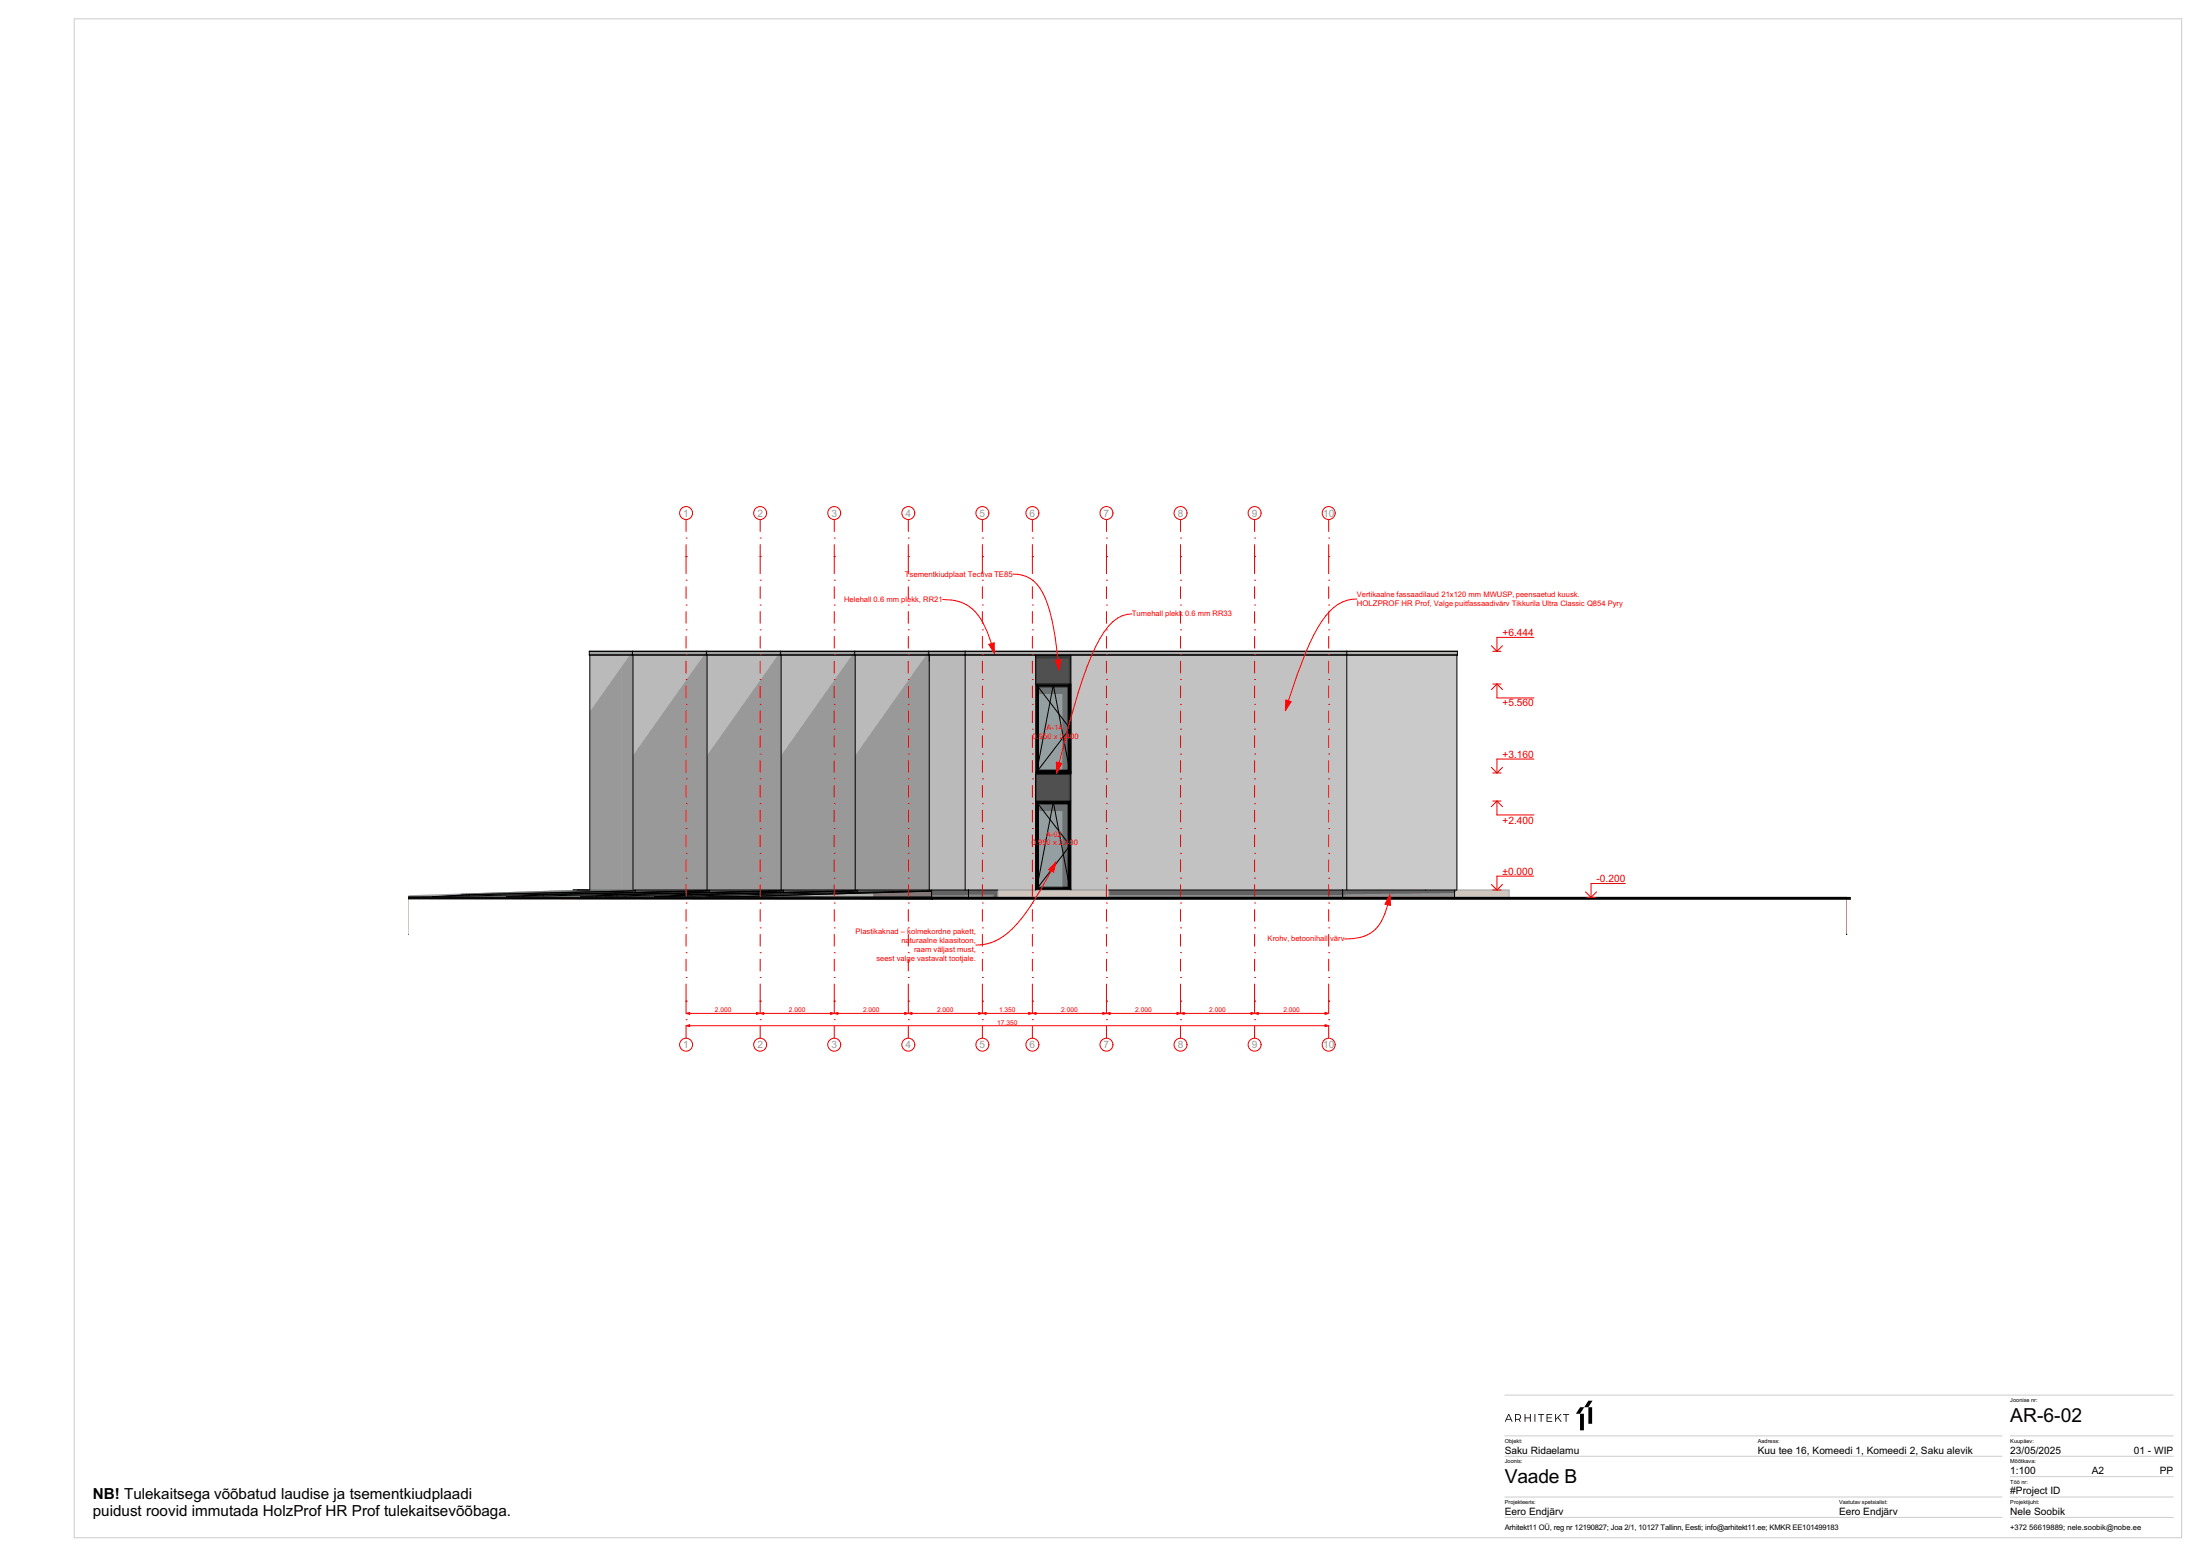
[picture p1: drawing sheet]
<svg xmlns="http://www.w3.org/2000/svg" width="594mm" height="420mm" viewBox="0 0 594 420" stroke-linecap="round" stroke-linejoin="round" font-family="sans-serif">
<g fill="#000">
<path d="M426.6 379.8h1.1l1.2-1.7h1.1l-1.1 1.7h-1.2l-1.1 1.8h-1.1z" fill-rule="evenodd"/>
<path d="M407.2 381.7h.3l.9 2.1h-.2l-.3-.6h-1.1l-.3 .6h-.2zM407.3 381.9l-.4 1.1h.9z" fill-rule="evenodd"/>
<path d="M409.1 381.7h1l.4 .3 .2 .6-.4 .5 .3 .7h-.2l-.3-.6h-.8v.6h-.2zM409.3 381.9v1.1l1-.2 .2-.4-.2-.4z" fill-rule="evenodd"/>
<path d="M411.6 381.7h.3v.9h1.2v-.9h.2v2.1h-.2v-1h-1.2v1h-.3z" fill-rule="evenodd"/>
<path d="M415.3 381.7h1.6v.2h-.7v1.9h-.2v-1.9h-.7z" fill-rule="evenodd"/>
<path d="M417.6 381.7h1.5v.2h-1.3v.7h1.1v.2h-1.1v.8h1.3v.2h-1.5z" fill-rule="evenodd"/>
<path d="M419.9 381.7h.2v1.2l1.2-1.2h.3l-.9 .9 1 1.2h-.3l-.8-1-.5 .4v.6h-.2z" fill-rule="evenodd"/>
<path d="M422 381.7h1.7v.2h-.7v1.9h-.3v-1.9h-.7z" fill-rule="evenodd"/>
<path d="M426.6 381.6h1.1v4.5h-1.1z" fill-rule="evenodd"/>
<path d="M428.9 379.8h1v4.5h-1z" fill-rule="evenodd"/>
</g>
<path d="M414.4 381.7v2.1" fill="none" stroke="#000" stroke-width=".27"/>
<path d="M20 5.1h569v410h-569zM406.3 376.6h180.5M406.3 387.6h134.2M406.3 393.1h134.2M542.8 387.6h44M542.8 398.6h44M542.8 393.1h44M406.3 404.1h134.2M406.3 409.6h134.2M542.8 404.1h44M542.8 409.6h44" fill="none" stroke="#ccc" stroke-width=".27"/>
<!-- layer: 01_AR_SEIN_KANDEV -->
<path d="M289.1 184.6v24M279.6 212.2v28" fill="none" stroke="#4c4c4c" stroke-width=".27"/>
<path d="M289.1 184.6v24M279.6 212.2v28" fill="none" stroke="#343434" stroke-width=".27"/>
<!-- layer: 01_AR_VS-03 -->
<path d="M260.6 176.8h.9v63.4h-.9z" fill-rule="evenodd" fill="#c2c2c2"/>
<g fill="#bababa">
<path d="M210.9 176.8h20v63.4h-20z" fill-rule="evenodd"/>
<path d="M159.4 176.8h8.3v63.4h-8.3z" fill-rule="evenodd"/>
</g>
<!-- layer: 01_AR_TERRASS -->
<path d="M269.4 240.2h30v2h-30z" fill-rule="evenodd" fill="#cfc4b4"/>
<!-- layer: 01_AR_SEIN_KANDEV -->
<path d="M279.6 216.4h9.5M279.8 216.2v23.8M280 216.7v23M280.3 217v22.5M288.5 217v22.5M288.8 216.7v23M289 216.2v23.8M279.9 239.8h9M279.6 240.1h9.5" fill="none" stroke="#000" stroke-width=".27"/>
<g fill="#000">
<path d="M279.9 216.5h9v.2h-9z" fill-rule="evenodd"/>
<path d="M279.9 216.5h9v.2h-9z" fill-rule="evenodd"/>
<path d="M280.1 216.7h8.5v.3h-8.5z" fill-rule="evenodd"/>
<path d="M280.1 216.7h8.5v.3h-8.5z" fill-rule="evenodd"/>
<path d="M279.6 240l.3-.2h9l.2 .2z" fill-rule="evenodd"/>
<path d="M280.1 239.5h8.5v.2h-8.5z" fill-rule="evenodd"/>
</g>
<path d="M280.4 217h8v22.5h-8z" fill-rule="evenodd" fill="#939fa0"/>
<path d="M279.6 184.8h9.5M279.8 184.6v23.8M280 185.1v23M280.3 185.4v22.5M288.5 185.4v22.5M288.8 185.1v23M289 184.6v23.8M279.9 208.2h9" fill="none" stroke="#000" stroke-width=".27"/>
<g fill="#000">
<path d="M279.9 184.9h9v.2h-9z" fill-rule="evenodd"/>
<path d="M279.9 184.9h9v.2h-9z" fill-rule="evenodd"/>
<path d="M280.1 185.1h8.5v.3h-8.5z" fill-rule="evenodd"/>
<path d="M280.1 185.1h8.5v.3h-8.5z" fill-rule="evenodd"/>
<path d="M279.6 208.4l.3-.2h9l.2 .2z" fill-rule="evenodd"/>
<path d="M279.6 208.4h9.5v.5h-9.5z" fill-rule="evenodd"/>
<path d="M280.1 207.9h8.5v.2h-8.5z" fill-rule="evenodd"/>
</g>
<path d="M280.4 185.4h8v22.5h-8z" fill-rule="evenodd" fill="#939fa0"/>
<!-- layer: 01_AR_VS-02 -->
<g fill="#c2c2c2">
<path d="M289.1 176.8h73.4v63.4h-73.4z" fill-rule="evenodd"/>
<path d="M261.5 176.8h18.1v63.4h-18.1z" fill-rule="evenodd"/>
</g>
<!-- layer: 01_AR_VS-03 -->
<g fill="#bababa">
<path d="M190.9 176.8h20v63.4h-20z" fill-rule="evenodd"/>
<path d="M230.9 176.8h20v63.4h-20z" fill-rule="evenodd"/>
<path d="M170.9 176.8h20v63.4h-20z" fill-rule="evenodd"/>
</g>
<path d="M362.5 176.8h1.1v63.4h-1.1z" fill-rule="evenodd" fill="#c2c2c2"/>
<!-- layer: 01_AR_VL-01 -->
<path d="M279.6 208.9v3.3" fill="none" stroke="#4c4c4c" stroke-width=".27"/>
<path d="M279.6 208.9v3.3" fill="none" stroke="#343434" stroke-width=".27"/>
<!-- layer: 01_AR_VS-02 -->
<g fill="#505050">
<path d="M279.6 176.8h9.5v7.8h-9.5z" fill-rule="evenodd"/>
<path d="M279.6 208.9h9.5v-.3v7.6h-9.5z" fill-rule="evenodd"/>
</g>
<!-- layer: 01_AR_VS-03 -->
<path d="M393.3 176.8v63.4" fill="none" stroke="#cacaca" stroke-width=".27"/>
<!-- layer: 01_AR_TERRASS -->
<path d="M392.7 240.2h14.8v2h-14.8z" fill-rule="evenodd" fill="#dacebe"/>
<!-- layer: 01_AR_MAAPIND -->
<path d="M231.1 240.6h.4v.3h-.4z" fill-rule="evenodd" fill="#9f9f97"/>
<path d="M231.1 240.6h.4v.3h-.4z" fill-rule="evenodd" fill="#7a7a74"/>
<path d="M211.1 240.6h.4v.3h-.4z" fill-rule="evenodd" fill="#9f9f97"/>
<path d="M211.1 240.6h.4v.3h-.4z" fill-rule="evenodd" fill="#7a7a74"/>
<path d="M191.1 240.6h.4v.3h-.4z" fill-rule="evenodd" fill="#9f9f97"/>
<path d="M191.1 240.6h.4v.3h-.4z" fill-rule="evenodd" fill="#7a7a74"/>
<path d="M171.2 240.6h.3v.3h-.3z" fill-rule="evenodd" fill="#babbb2"/>
<path d="M171.2 240.6h.3v.3h-.3z" fill-rule="evenodd" fill="#7a7a74"/>
<path d="M171.1 240.6h.1v.3h-.1z" fill-rule="evenodd" fill="#9f9f97"/>
<path d="M171.1 240.6h.1v.3h-.1z" fill-rule="evenodd" fill="#7a7a74"/>
<path d="M129.2 241l29.6-.8z" fill="#9ea4aa"/>
<path d="M129.2 241l29.6-.8z" fill="#696d71"/>
<g fill="#9ea4aa">
<path d="M110.3 241.6l48.5-1.4-37.7 1.6-10.8 .1z" fill-rule="evenodd"/>
<path d="M110.3 241.9l10.8-.1-4.3 .3h-6.5z" fill-rule="evenodd"/>
<path d="M134.9 241.3l23.9-1.1h12.7v.3z" fill-rule="evenodd"/>
<path d="M118.3 242.2l22.3-.4-3.8 .2v.2z" fill-rule="evenodd"/>
<path d="M118.3 242.2l27.1-.6-4.8 .2z" fill-rule="evenodd"/>
</g>
<path d="M136.8 242h23.8" fill="none" stroke="#9ea4aa" stroke-width=".41"/>
<g fill="#9ea4aa">
<path d="M136.8 242.2l28.6-.6-4.8 .2z"/>
<path d="M156.8 242.2l23.8-.4-3.8 .3z" fill-rule="evenodd"/>
<path d="M156.8 242.2l28.6-.6-4.8 .2z" fill-rule="evenodd"/>
<path d="M181 242.1l70.5-1.6-52.6 1.5z" fill-rule="evenodd"/>
</g>
<path d="M116.8 242l74.7-1.6-73.2 1.8z" fill-rule="evenodd" fill="#9f9f97"/>
<path d="M120.8 241.7h5.9" fill="none" stroke="#c3c4bb" stroke-width=".42"/>
<path d="M116.8 242l9-.5z" fill="#c3c4bb"/>
<path d="M126.7 241.5l44.8-1v.1h-.4v.3l-44.4 .9z" fill-rule="evenodd" fill="#b1b2a9"/>
<path d="M120.6 241.7h6.1" fill="none" stroke="#c3c4bb" stroke-width=".42"/>
<path d="M125.8 241.5l45.7-1z" fill-rule="evenodd" fill="#c3c4bb"/>
<path d="M136.8 242l74.7-1.6-74.7 1.8z" fill-rule="evenodd" fill="#9f9f97"/>
<path d="M140.8 241.7h5.9" fill="none" stroke="#c3c4bb" stroke-width=".42"/>
<path d="M136.8 242l9-.5z" fill="#c3c4bb"/>
<path d="M146.7 241.5l44.8-1v.1h-.4v.3l-44.4 .9z" fill-rule="evenodd" fill="#b1b2a9"/>
<path d="M140.6 241.7h6.1" fill="none" stroke="#c3c4bb" stroke-width=".42"/>
<path d="M145.8 241.5l45.7-1z" fill-rule="evenodd" fill="#c3c4bb"/>
<path d="M156.8 242l74.7-1.6-74.7 1.8z" fill-rule="evenodd" fill="#9f9f97"/>
<path d="M160.8 241.7h5.9" fill="none" stroke="#c3c4bb" stroke-width=".42"/>
<path d="M156.8 242l9-.5z" fill="#c3c4bb"/>
<path d="M166.7 241.5l44.8-1v.1h-.4v.3l-44.4 .9z" fill-rule="evenodd" fill="#b1b2a9"/>
<path d="M160.6 241.7h6.1" fill="none" stroke="#c3c4bb" stroke-width=".42"/>
<path d="M165.8 241.5l45.7-1z" fill-rule="evenodd" fill="#c3c4bb"/>
<path d="M176.8 242l74.7-1.6-70.5 1.7z" fill-rule="evenodd" fill="#9f9f97"/>
<path d="M261.5 240.2v2" fill="none" stroke="#9f9f97" stroke-width=".27"/>
<path d="M180.8 241.7h5.9" fill="none" stroke="#c3c4bb" stroke-width=".42"/>
<path d="M176.8 242l9-.5z" fill="#c3c4bb"/>
<path d="M186.7 241.5l44.8-1v.1h-.4v.3l-44.4 .9z" fill-rule="evenodd" fill="#b1b2a9"/>
<path d="M180.6 241.7h6.1" fill="none" stroke="#c3c4bb" stroke-width=".42"/>
<path d="M185.8 241.5l45.7-1z" fill-rule="evenodd" fill="#c3c4bb"/>
<path d="M118.3 242.2h50.4v2h-50.4z" fill-rule="evenodd" fill="#a8a9a0"/>
<!-- layer: 01_AR_MAAPIND -->
<path d="M116.8 242.1h1.5v.6h-1.5z" fill-rule="evenodd" fill="#a8a9a0"/>
<path d="M110.3 242.1h6.5v.6v-.5z" fill-rule="evenodd" fill="#83847d"/>
<path d="M110.3 242.1h6.5v.6v-.5z" fill-rule="evenodd" fill="#71716b"/>
<path d="M168.7 242.1l1.5 .1z" fill-rule="evenodd" fill="#a8a9a0"/>
<path d="M163.4 242.2h5.3" fill="none" stroke="#83847d" stroke-width=".27"/>
<path d="M163.4 242.2h5.3" fill="none" stroke="#71716b" stroke-width=".27"/>
<path d="M170.2 242.2h21.5" fill="none" stroke="#c3c4bb" stroke-width=".27"/>
<path d="M199.6 242.2h51.9" fill="none" stroke="#b1b2a9" stroke-width=".27"/>
<path d="M154.7 240.2h4.5z" fill-rule="evenodd" fill="#c3c4bb"/>
<path d="M154.7 240.2h4.5z" fill-rule="evenodd" fill="#83847d"/>
<path d="M154.7 240.2h4.1" fill="none" stroke="#7a7a74" stroke-width=".27"/>
<path d="M154.7 240.2h4.1" fill="none" stroke="#71716b" stroke-width=".27"/>
<!-- layer: 01_AR_VS-03 -->
<g fill="#cacaca">
<path d="M363.6 176.8h21.3v63.4h-21.3z" fill-rule="evenodd"/>
<path d="M384.9 176.8h8.3v63.4h-8.3z" fill-rule="evenodd"/>
</g>
<path d="M159.3 176.8v63.4" fill="none" stroke="#bababa" stroke-width=".27"/>
<!-- layer: 01_AR_MAAPIND -->
<path d="M110.3 242.2h6.5v.5h1.5v1.5h50.4v-2h330v10h-388.4z" fill-rule="evenodd" fill="#997862"/>
<path d="M198.9 242l52.6-1.5z" fill-rule="evenodd" fill="#c3c4bb"/>
<path d="M199.6 242l51.9-1.5v1.6z" fill-rule="evenodd" fill="#b1b2a9"/>
<path d="M190.6 242.1h9M191.7 242.1h7.9" fill="none" stroke="#c3c4bb" stroke-width=".27"/>
<!-- layer: 01_AR_VS-03 -->
<g fill="#bababa">
<path d="M250.9 176.8h9.7v63.4h-9.7z" fill-rule="evenodd"/>
<path d="M167.7 176.8h3.2v63.4h-3.2z" fill-rule="evenodd"/>
</g>
<!-- layer: 01_AR_KATUSLAGI -->
<path d="M159.1 175.8h11.7" fill="none" stroke="#d7d9db" stroke-width=".27"/>
<path d="M159.1 175.8h11.7" fill="none" stroke="#c5c6c8" stroke-width=".27"/>
<path d="M159.1 175.8h11.7v1h-11.7z" fill-rule="evenodd" fill="#a0a1a2"/>
<path d="M159.1 176.8h11.7" fill="none" stroke="#7b7c7d" stroke-width=".27"/>
<path d="M159.1 176.8h11.7" fill="none" stroke="#848586" stroke-width=".27"/>
<path d="M159.1 176.8h11.7" fill="none" stroke="#717273" stroke-width=".27"/>
<path d="M170.8 175.8h20" fill="none" stroke="#d7d9db" stroke-width=".27"/>
<path d="M170.8 175.8h20" fill="none" stroke="#c5c6c8" stroke-width=".27"/>
<path d="M170.8 175.8h20v1h-20z" fill-rule="evenodd" fill="#a0a1a2"/>
<path d="M170.8 176.8h20" fill="none" stroke="#7b7c7d" stroke-width=".27"/>
<path d="M170.8 176.8h20" fill="none" stroke="#848586" stroke-width=".27"/>
<path d="M170.8 176.8h20" fill="none" stroke="#717273" stroke-width=".27"/>
<path d="M190.8 175.8h20" fill="none" stroke="#d7d9db" stroke-width=".27"/>
<path d="M190.8 175.8h20" fill="none" stroke="#c5c6c8" stroke-width=".27"/>
<path d="M190.8 175.8h20v1h-20z" fill-rule="evenodd" fill="#a0a1a2"/>
<path d="M190.8 176.8h20" fill="none" stroke="#7b7c7d" stroke-width=".27"/>
<path d="M190.8 176.8h20" fill="none" stroke="#848586" stroke-width=".27"/>
<path d="M190.8 176.8h20" fill="none" stroke="#717273" stroke-width=".27"/>
<path d="M210.8 175.8h20" fill="none" stroke="#d7d9db" stroke-width=".27"/>
<path d="M210.8 175.8h20" fill="none" stroke="#c5c6c8" stroke-width=".27"/>
<path d="M210.8 175.8h20v1h-20z" fill-rule="evenodd" fill="#a0a1a2"/>
<path d="M210.8 176.8h20" fill="none" stroke="#7b7c7d" stroke-width=".27"/>
<path d="M210.8 176.8h20" fill="none" stroke="#848586" stroke-width=".27"/>
<path d="M210.8 176.8h20" fill="none" stroke="#717273" stroke-width=".27"/>
<path d="M230.8 175.8h20" fill="none" stroke="#d7d9db" stroke-width=".27"/>
<path d="M230.8 175.8h20" fill="none" stroke="#c5c6c8" stroke-width=".27"/>
<path d="M230.8 175.8h20v1h-20z" fill-rule="evenodd" fill="#a0a1a2"/>
<path d="M230.8 176.8h20" fill="none" stroke="#7b7c7d" stroke-width=".27"/>
<path d="M230.8 176.8h20" fill="none" stroke="#848586" stroke-width=".27"/>
<path d="M230.8 176.8h20" fill="none" stroke="#717273" stroke-width=".27"/>
<path d="M250.8 175.8h9.8" fill="none" stroke="#d7d9db" stroke-width=".27"/>
<path d="M250.8 175.8h9.8" fill="none" stroke="#c5c6c8" stroke-width=".27"/>
<path d="M250.8 175.8h9.8v1h-9.8z" fill-rule="evenodd" fill="#a0a1a2"/>
<path d="M250.8 176.8h9.8" fill="none" stroke="#7b7c7d" stroke-width=".27"/>
<path d="M250.8 176.8h9.8" fill="none" stroke="#848586" stroke-width=".27"/>
<path d="M250.8 176.8h9.8" fill="none" stroke="#717273" stroke-width=".27"/>
<path d="M260.6 175.8h103" fill="none" stroke="#d7d9db" stroke-width=".27"/>
<path d="M260.6 175.8h103" fill="none" stroke="#c5c6c8" stroke-width=".27"/>
<path d="M260.6 175.8h103v1h-103z" fill-rule="evenodd" fill="#a9aaac"/>
<path d="M260.6 176.8h103" fill="none" stroke="#848586" stroke-width=".27"/>
<path d="M260.6 176.8h103" fill="none" stroke="#717273" stroke-width=".27"/>
<path d="M363.6 175.8h29.9" fill="none" stroke="#d7d9db" stroke-width=".27"/>
<path d="M363.6 175.8h29.9" fill="none" stroke="#ced0d1" stroke-width=".27"/>
<path d="M363.6 175.8h29.9v1h-29.9z" fill-rule="evenodd" fill="#b2b4b5"/>
<path d="M363.6 176.8h29.9" fill="none" stroke="#848586" stroke-width=".27"/>
<path d="M363.6 176.8h29.9" fill="none" stroke="#7b7c7d" stroke-width=".27"/>
<path d="M363.6 176.8h29.9" fill="none" stroke="#717273" stroke-width=".27"/>
<!-- layer: 01_AR_PRAND -->
<path d="M251.5 240.2h9.1v2h-9.1z" fill-rule="evenodd" fill="#818181"/>
<path d="M260.6 240.2h.9v2h-.9z" fill-rule="evenodd" fill="#898989"/>
<path d="M231.5 240.2h20v.2l-20 .5z" fill-rule="evenodd" fill="#818181"/>
<path d="M231.5 240.2h20v.2l-20 .5z" fill-rule="evenodd" fill="#626262"/>
<path d="M211.5 240.2h20v.2l-20 .5z" fill-rule="evenodd" fill="#818181"/>
<path d="M211.5 240.2h20v.2l-20 .5z" fill-rule="evenodd" fill="#626262"/>
<path d="M191.5 240.2h20v.2l-20 .5z" fill-rule="evenodd" fill="#818181"/>
<path d="M191.5 240.2h20v.2l-20 .5z" fill-rule="evenodd" fill="#626262"/>
<path d="M171.5 240.2h20v.2l-20 .5z" fill-rule="evenodd" fill="#818181"/>
<path d="M171.5 240.2h20v.2l-20 .5z" fill-rule="evenodd" fill="#626262"/>
<path d="M362.5 240.2v2" fill="none" stroke="#898989" stroke-width=".27"/>
<path d="M362.5 240.2v2" fill="none" stroke="#626262" stroke-width=".27"/>
<path d="M363.6 240.2h29.1v2h-29.1z" fill-rule="evenodd" fill="#919191"/>
<g fill="#898989">
<path d="M362.5 240.2h1.1v2h-1.1z" fill-rule="evenodd"/>
<path d="M261.5 240.2h7.9v2h-7.9z" fill-rule="evenodd"/>
<path d="M299.4 240.2h63.1v2h-63.1z" fill-rule="evenodd"/>
</g>
<!-- layer: 01_AR_VS-03 -->
<g fill="#999">
<path d="M260.6 176.8h.9v.2h-.9z" fill-rule="evenodd"/>
<path d="M210.9 176.8h20v63.4h-20v-36.3l19-26.9h-19z" fill-rule="evenodd"/>
<path d="M167.7 180.1v60.1h-8.3v-48.3z" fill-rule="evenodd"/>
</g>
<path d="M159.4 176.9h8.3" fill="none" stroke="#999" stroke-width=".27"/>
<!-- layer: 01_AR_SEIN_KANDEV -->
<g fill="#000">
<path d="M279.9 216.7h.2v1.3h-.2z" fill-rule="evenodd"/>
<path d="M280.1 217h.3v1.7h-.3z" fill-rule="evenodd"/>
<path d="M288.6 216.2h.5l-.2 .3h-.3z" fill-rule="evenodd"/>
<path d="M287.5 239.7l1.4 .1z" fill-rule="evenodd"/>
<path d="M287 239.5h1.6v.2h-1.6z" fill-rule="evenodd"/>
<path d="M287.5 239.8h1.4l.2 .2z" fill-rule="evenodd"/>
<path d="M288.8 240h.3v.2h-.3z" fill-rule="evenodd"/>
</g>
<path d="M280.4 217h8v22.5h-1.5v-20.6h-6.5z" fill-rule="evenodd" fill="#6a7374"/>
<g fill="#000">
<path d="M279.6 184.6h9.5l-.2 .3h-.3v-.3z" fill-rule="evenodd"/>
<path d="M279.9 185.1h.2v1.3h-.2z" fill-rule="evenodd"/>
<path d="M280.1 185.4h.3v1.7h-.3z" fill-rule="evenodd"/>
<path d="M287.5 208.1l1.4 .1z" fill-rule="evenodd"/>
<path d="M287 207.9h1.6v.2h-1.6z" fill-rule="evenodd"/>
<path d="M287.5 208.2h1.4l.2 .2z" fill-rule="evenodd"/>
<path d="M288.8 208.4h.3v.5h-.3z" fill-rule="evenodd"/>
</g>
<path d="M280.4 185.4h8v22.5h-1.5v-20.6h-6.5z" fill-rule="evenodd" fill="#6a7374"/>
<!-- layer: 01_AR_VS-02 -->
<path d="M261.5 176.9h18.1M289.1 176.9h73.4" fill="none" stroke="#999" stroke-width=".27"/>
<!-- layer: 01_AR_VS-03 -->
<g fill="#999">
<path d="M190.9 176.8h20v63.4h-20v-36.3l19-26.9h-19z" fill-rule="evenodd"/>
<path d="M230.9 176.8h20v63.4h-20v-36.3l19-26.9h-19z" fill-rule="evenodd"/>
<path d="M170.9 176.8h20v63.4h-20v-36.3l19-26.9h-19z" fill-rule="evenodd"/>
<path d="M362.5 176.8h1.1v.2h-1.1z" fill-rule="evenodd"/>
</g>
<!-- layer: 01_AR_VS-02 -->
<g fill="#373737">
<path d="M279.6 176.8h9.5v7.8h-.5v-6.8h-9z" fill-rule="evenodd"/>
<path d="M279.6 208.9h9.5v-.3v7.6h-.5v-7.1h-9z" fill-rule="evenodd"/>
</g>
<!-- layer: 01_AR_VS-03 -->
<path d="M393.2 176.8l.2 .2z" fill-rule="evenodd" fill="#999"/>
<!-- layer: 01_AR_TERRASS -->
<path d="M392.7 240.2h.7l-.7 .9z" fill="#988f83"/>
<!-- layer: 01_AR_MAAPIND -->
<g fill="#696d71">
<path d="M164.3 241.6h1.1z"/>
<path d="M124.5 241.2l34.3-1-23.4 1.1-11.1 .3z" fill-rule="evenodd"/>
<path d="M135.4 241.3l23.4-1.1h12.7v.3z" fill-rule="evenodd"/>
<path d="M144.3 241.6h1.1z" fill-rule="evenodd"/>
<path d="M184.3 241.6h1.1z" fill-rule="evenodd"/>
<path d="M204.3 241.6l47.2-1.1-36 1.1-11.4 .2z" fill-rule="evenodd"/>
</g>
<g fill="#7a7a74">
<path d="M144.4 241.4l47.1-1-47.2 1.2z" fill-rule="evenodd"/>
<path d="M144.6 241.1l26.9-.6v.1h-.4v.3l-26.7 .5z" fill-rule="evenodd"/>
</g>
<path d="M144.6 241.1l26.9-.6z" fill-rule="evenodd" fill="#83847d"/>
<g fill="#7a7a74">
<path d="M164.4 241.4l47.1-1-47.2 1.2z" fill-rule="evenodd"/>
<path d="M164.6 241.1l26.9-.6v.1h-.4v.3l-26.7 .5z" fill-rule="evenodd"/>
</g>
<path d="M164.6 241.1l26.9-.6z" fill-rule="evenodd" fill="#83847d"/>
<g fill="#7a7a74">
<path d="M184.4 241.4l47.1-1-47.2 1.2z" fill-rule="evenodd"/>
<path d="M184.6 241.1l26.9-.6v.1h-.4v.3l-26.7 .5z" fill-rule="evenodd"/>
</g>
<path d="M184.6 241.1l26.9-.6z" fill-rule="evenodd" fill="#83847d"/>
<path d="M204.4 241.4l47.1-1-47.2 1.2z" fill-rule="evenodd" fill="#7a7a74"/>
<path d="M261.5 240.2v2" fill="none" stroke="#7a7a74" stroke-width=".27"/>
<path d="M204.6 241.1l26.9-.6v.1h-.4v.3l-26.7 .5z" fill-rule="evenodd" fill="#7a7a74"/>
<path d="M204.6 241.1l26.9-.6z" fill-rule="evenodd" fill="#83847d"/>
<path d="M235.7 242.2h15.8" fill="none" stroke="#7a7a74" stroke-width=".27"/>
<!-- layer: 01_AR_VS-03 -->
<path d="M363.6 176.9h29.6M159.3 191.9v48.3" fill="none" stroke="#999" stroke-width=".27"/>
<path d="M159.2 176.8l.2 .2z" fill-rule="evenodd" fill="#999"/>
<!-- layer: 01_AR_MAAPIND -->
<path d="M116.7 242.2l.1 .5h1.5l-1.6 .1z" fill-rule="evenodd" fill="#6e5544"/>
<path d="M234.4 241l17.1-.5z" fill-rule="evenodd" fill="#83847d"/>
<path d="M235.7 241l15.8-.5v1.6h-15.8z" fill-rule="evenodd" fill="#7a7a74"/>
<path d="M191.7 242.2h7.9" fill="none" stroke="#83847d" stroke-width=".27"/>
<!-- layer: 01_AR_VS-03 -->
<g fill="#999">
<path d="M250.9 176.8h9.7v.2h-9.7z" fill-rule="evenodd"/>
<path d="M167.7 176.8h3.2v63.4h-3.2v-60.1l2.2-3.1h-2.2z" fill-rule="evenodd"/>
</g>
<!-- layer: 01_AR_KATUSLAGI -->
<path d="M170.8 175.8v1h-.7z" fill-rule="evenodd" fill="#7b7c7d"/>
<path d="M170.1 176.8h.7z" fill-rule="evenodd" fill="#717273"/>
<path d="M190.8 175.8v1h-.7z" fill-rule="evenodd" fill="#7b7c7d"/>
<path d="M190.1 176.8h.7z" fill-rule="evenodd" fill="#717273"/>
<path d="M210.8 175.8v1h-.7z" fill-rule="evenodd" fill="#7b7c7d"/>
<path d="M210.1 176.8h.7z" fill-rule="evenodd" fill="#717273"/>
<path d="M230.8 175.8v1h-.7z" fill-rule="evenodd" fill="#7b7c7d"/>
<path d="M230.1 176.8h.7z" fill-rule="evenodd" fill="#717273"/>
<path d="M250.8 175.8v1h-.7z" fill-rule="evenodd" fill="#7b7c7d"/>
<path d="M250.1 176.8h.7z" fill-rule="evenodd" fill="#717273"/>
<!-- layer: 01_AR_PRAND -->
<g fill="#626262">
<path d="M251.5 240.2h9.1v1.3l-9.1 .1z" fill-rule="evenodd"/>
<path d="M260.6 240.2h.9v1.3h-.9z" fill-rule="evenodd"/>
<path d="M363.6 240.2h29.1v.9l-29.1 .3z" fill-rule="evenodd"/>
<path d="M362.5 240.2h1.1v1.2l-1.1 .1z" fill-rule="evenodd"/>
<path d="M261.5 240.2h7.9v2h-1.4l.5-.7h-7z" fill-rule="evenodd"/>
<path d="M299.4 240.2h63.1v1.3h-63.1z" fill-rule="evenodd"/>
</g>
<!-- layer: 01_AR_VS-03 -->
<path d="M159.2 176.8v63.4M170.9 176.8v63.4h90.6M190.9 176.8v63.4M210.9 176.8v63.4M230.9 176.8v63.4M250.9 176.8v63.4M260.6 176.8v63.4M363.6 176.8v63.4M393.4 176.8v63.4h-30.9" fill="none" stroke="#000" stroke-width=".27"/>
<!-- layer: 01_AR_TERRASS -->
<path d="M269.4 242.2v-2h30v2M393.4 240.2h14.1v2" fill="none" stroke="#999" stroke-width=".27"/>
<!-- layer: 01_AR_SEIN_KANDEV -->
<g fill="none" stroke="#000" stroke-width=".27">
<path d="M279.6 184.6h9.5v24.3h-9.5M280.1 185.2l8.5 11.1M280.4 185.4h8v22.5h-8zM284.3 185.1l-4.2 22M284.4 185.1l4.2 22M288.6 197l-8.5 11.1M279.6 208.4h9.5M279.9 208.4v-23.5h9v23.5M279.9 208.1h9M279.9 208.2h9M280.1 208.1v-23h8.5v23M280.1 216.8l8.5 11.1"/>
<path d="M280.4 217h8v22.5h-8zM284.3 216.7l-4.2 22M284.4 216.7l4.2 22M289.1 216.2h-9.5v24M279.6 240h.3v-23.5h9v23.5h.2M279.9 239.7h9M279.9 239.8h9M280.1 239.7v-23h8.5v23M288.6 228.6l-8.5 11.1M279.6 240h9.5"/>
</g>
<!-- layer: 01_AR_VS-02 -->
<path d="M279.6 176.8v63.4M289.1 176.8v63.4M261.5 240.2h7.9M299.4 240.2h63.1" fill="none" stroke="#000" stroke-width=".27"/>
<!-- layer: 01_AR_MAAPIND -->
<path d="M171.2 240.6v.3M171.5 240.6h-.4v.3M191.5 240.6h-.4v.3M211.5 240.6h-.4v.3M231.5 240.6h-.4v.3" fill="none" stroke="#ccc" stroke-width=".27"/>
<path d="M145.4 241.6l-27.1 .6M154.7 240.2h16.2M165.4 241.6l-28.6 .6M185.4 241.6l-28.6 .6M251.5 240.5l-70.5 1.6" fill="none" stroke="#6a6a6a" stroke-width=".27"/>
<g fill="none" stroke="#000" stroke-width=".27">
<path d="M110.3 242.1h8v2.1h50.4v-2.1M110.3 242.2h6.5M110.3 252.2h388.4M116.8 242l74.7-1.6-45.7 1.1-9 .5M116.8 242v.7h1.5M126.7 241.5l-5.9 .4M126.7 241.5v.3M136.8 242l74.7-1.6-45.7 1.1-9 .5M136.8 242v.2M146.7 241.5l-5.9 .4M146.7 241.5v.3M154.7 240.2h4.5"/>
<path d="M156.8 242l74.7-1.6-45.7 1.1-9 .5M156.8 242v.2M166.7 241.5l-5.9 .4M166.7 241.5v.3M168.7 242.2h330M170.2 242.1v.1M171.5 240.5l-45.7 1-9 .5M171.5 240.5l-44.8 1M176.8 242v.1M186.7 241.5l-5.9 .4M186.7 241.5v.3M190.6 242.1h9"/>
<path d="M191.5 240.5l-44.8 1M191.7 242.1v.1M211.5 240.5l-44.8 1M231.5 240.5l-44.8 1M251.5 240.4l-74.7 1.6M251.5 242.1l-88.1 .1M251.5 240.5l-52.6 1.5"/>
</g>
<path d="M118.3 242.2h50.4" fill="none" stroke="#ccc" stroke-width=".27"/>
<!-- layer: 01_AR_KATUSLAGI -->
<g fill="none" stroke="#000" stroke-width=".27">
<path d="M159.1 175.8v1M159.1 175.8h234.4M159.1 176.8h234.4M159.1 176.8h.1M159.1 175.8h.1M170.8 176.8h.1M170.8 175.8v1M170.8 175.8h.1M190.8 176.8h.1M190.8 175.8v1M190.8 175.8h.1M210.8 176.8h.1"/>
<path d="M210.8 175.8v1M210.8 175.8h.1M230.8 176.8h.1M230.8 175.8v1M230.8 175.8h.1M250.8 176.8h.1M250.8 175.8v1M250.8 175.8h.1M250.9 176.8v1.7M260.6 175.8v1M363.6 175.8h.1M363.6 175.8v1"/>
<path d="M363.6 176.8h.1M393.5 175.8h.1M393.5 176.8h.1M393.5 175.8v1"/>
</g>
<!-- layer: 01_AR_PRAND -->
<path d="M171.5 240.2v.7M191.5 240.2v.7M211.5 240.2v.7M231.5 240.2v.7M251.5 240.2v2M261.5 240.2v2M362.5 240.2v2M392.7 240.2v2" fill="none" stroke="#000" stroke-width=".27"/>
<!-- layer: 01_AR_KATUSLAGI -->
<path d="M110.3 242.1l388.1 .1v14.6h-388.1z" fill-rule="evenodd" fill="#fff"/>
<!-- layer: 01_AR_TELJED_2 -->
<g fill="none" stroke="#df0000" stroke-width=".27">
<path d="M185.2 156.6h.1M185.2 150.2h.1M185.2 145.2h.1M185.2 140.2v3.3M185.2 147v7.8M185.2 158.4v3.2M205.2 156.6h.1M205.2 150.2h.1M205.2 145.2h.1M205.2 140.2v3.3M205.2 147v7.8M205.2 158.4v3.2"/>
<path d="M225.2 156.6h.1M225.2 150.2h.1M225.2 145.2h.1M225.2 140.2v3.3M225.2 147v7.8M225.2 158.4v3.2M245.2 156.6h.1M245.2 150.2h.1M245.2 145.2h.1M245.2 140.2v3.3M245.2 147v7.8M245.2 158.4v3.2"/>
<path d="M265.2 156.6h.1M265.2 150.2h.1M265.2 145.2h.1M265.2 140.2v3.3M265.2 147v7.8M265.2 158.4v3.2M278.7 156.6h.1M278.7 150.2h.1M278.7 145.2h.1M278.7 140.2v3.3M278.7 147v7.8M278.7 158.4v3.2"/>
<path d="M298.7 156.6h.1M298.7 150.2h.1M298.7 145.2h.1M298.7 140.2v3.3M298.7 147v7.8M298.7 158.4v3.2M318.7 156.6h.1M318.7 150.2h.1M318.7 145.2h.1M318.7 140.2v3.3M318.7 147v7.8M318.7 158.4v3.2"/>
<path d="M338.7 156.6h.1M338.7 150.2h.1M338.7 145.2h.1M338.7 140.2v3.3M338.7 147v7.8M338.7 158.4v3.2M358.7 156.6h.1M358.7 150.2h.1M358.7 145.2h.1M358.7 140.2v3.3M358.7 147v7.8M358.7 158.4v3.2"/>
<path d="M185.2 163.3h.1M185.2 170h.1M185.2 176.7h.1M185.2 165.1v3.2M185.2 171.8v3.2M185.2 178.5v3.2M205.2 163.3h.1M205.2 170h.1M205.2 176.7h.1M205.2 165.1v3.2M205.2 171.8v3.2M205.2 178.5v3.2"/>
<path d="M225.2 163.3h.1M225.2 170h.1M225.2 176.7h.1M225.2 165.1v3.2M225.2 171.8v3.2M225.2 178.5v3.2M245.2 163.3h.1M245.2 170h.1M245.2 176.7h.1M245.2 165.1v3.2M245.2 171.8v3.2M245.2 178.5v3.2"/>
<path d="M265.2 163.3h.1M265.2 170h.1M265.2 176.7h.1M265.2 165.1v3.2M265.2 171.8v3.2M265.2 178.5v3.2M278.7 163.3h.1M278.7 170h.1M278.7 176.7h.1M278.7 165.1v3.2M278.7 171.8v3.2M278.7 178.5v3.2"/>
<path d="M298.7 163.3h.1M298.7 170h.1M298.7 176.7h.1M298.7 165.1v3.2M298.7 171.8v3.2M298.7 178.5v3.2M318.7 163.3h.1M318.7 170h.1M318.7 176.7h.1M318.7 165.1v3.2M318.7 171.8v3.2M318.7 178.5v3.2"/>
<path d="M338.7 163.3h.1M338.7 170h.1M338.7 176.7h.1M338.7 165.1v3.2M338.7 171.8v3.2M338.7 178.5v3.2M358.7 163.3h.1M358.7 170h.1M358.7 176.7h.1M358.7 165.1v3.2M358.7 171.8v3.2M358.7 178.5v3.2"/>
<path d="M185.2 183.4h.1M185.2 190.1h.1M185.2 196.8h.1M185.2 185.2v3.2M185.2 191.9v3.2M185.2 198.6v3.2M205.2 183.4h.1M205.2 190.1h.1M205.2 196.8h.1M205.2 185.2v3.2M205.2 191.9v3.2M205.2 198.6v3.2"/>
<path d="M225.2 183.4h.1M225.2 190.1h.1M225.2 196.8h.1M225.2 185.2v3.2M225.2 191.9v3.2M225.2 198.6v3.2M245.2 183.4h.1M245.2 190.1h.1M245.2 196.8h.1M245.2 185.2v3.2M245.2 191.9v3.2M245.2 198.6v3.2"/>
<path d="M265.2 183.4h.1M265.2 190.1h.1M265.2 196.8h.1M265.2 185.2v3.2M265.2 191.9v3.2M265.2 198.6v3.2M278.7 183.4h.1M278.7 190.1h.1M278.7 196.8h.1M278.7 185.2v3.2M278.7 191.9v3.2M278.7 198.6v3.2"/>
<path d="M298.7 183.4h.1M298.7 190.1h.1M298.7 196.8h.1M298.7 185.2v3.2M298.7 191.9v3.2M298.7 198.6v3.2M318.7 183.4h.1M318.7 190.1h.1M318.7 196.8h.1M318.7 185.2v3.2M318.7 191.9v3.2M318.7 198.6v3.2"/>
<path d="M338.7 183.4h.1M338.7 190.1h.1M338.7 196.8h.1M338.7 185.2v3.2M338.7 191.9v3.2M338.7 198.6v3.2M358.7 183.4h.1M358.7 190.1h.1M358.7 196.8h.1M358.7 185.2v3.2M358.7 191.9v3.2M358.7 198.6v3.2"/>
<path d="M185.2 203.5h.1M185.2 210.2h.1M185.2 216.9h.1M185.2 205.3v3.2M185.2 212v3.2M185.2 218.7v3.2M205.2 203.5h.1M205.2 210.2h.1M205.2 216.9h.1M205.2 205.3v3.2M205.2 212v3.2M205.2 218.7v3.2"/>
<path d="M225.2 203.5h.1M225.2 210.2h.1M225.2 216.9h.1M225.2 205.3v3.2M225.2 212v3.2M225.2 218.7v3.2M245.2 203.5h.1M245.2 210.2h.1M245.2 216.9h.1M245.2 205.3v3.2M245.2 212v3.2M245.2 218.7v3.2"/>
<path d="M265.2 203.5h.1M265.2 210.2h.1M265.2 216.9h.1M265.2 205.3v3.2M265.2 212v3.2M265.2 218.7v3.2M278.7 203.5h.1M278.7 210.2h.1M278.7 216.9h.1M278.7 205.3v3.2M278.7 212v3.2M278.7 218.7v3.2"/>
<path d="M298.7 203.5h.1M298.7 210.2h.1M298.7 216.9h.1M298.7 205.3v3.2M298.7 212v3.2M298.7 218.7v3.2M318.7 203.5h.1M318.7 210.2h.1M318.7 216.9h.1M318.7 205.3v3.2M318.7 212v3.2M318.7 218.7v3.2"/>
<path d="M338.7 203.5h.1M338.7 210.2h.1M338.7 216.9h.1M338.7 205.3v3.2M338.7 212v3.2M338.7 218.7v3.2M358.7 203.5h.1M358.7 210.2h.1M358.7 216.9h.1M358.7 205.3v3.2M358.7 212v3.2M358.7 218.7v3.2"/>
<path d="M185.2 223.6h.1M185.2 230.3h.1M185.2 237h.1M185.2 225.4v3.2M185.2 232.1v3.2M185.2 238.8v3.2M205.2 223.6h.1M205.2 230.3h.1M205.2 237h.1M205.2 225.4v3.2M205.2 232.1v3.2M205.2 238.8v3.2"/>
<path d="M225.2 223.6h.1M225.2 230.3h.1M225.2 237h.1M225.2 225.4v3.2M225.2 232.1v3.2M225.2 238.8v3.2M245.2 223.6h.1M245.2 230.3h.1M245.2 237h.1M245.2 225.4v3.2M245.2 232.1v3.2M245.2 238.8v3.2"/>
<path d="M265.2 223.6h.1M265.2 230.3h.1M265.2 237h.1M265.2 225.4v3.2M265.2 232.1v3.2M265.2 238.8v3.2M278.7 223.6h.1M278.7 230.3h.1M278.7 237h.1M278.7 225.4v3.2M278.7 232.1v3.2M278.7 238.8v3.2"/>
<path d="M298.7 223.6h.1M298.7 230.3h.1M298.7 237h.1M298.7 225.4v3.2M298.7 232.1v3.2M298.7 238.8v3.2M318.7 223.6h.1M318.7 230.3h.1M318.7 237h.1M318.7 225.4v3.2M318.7 232.1v3.2M318.7 238.8v3.2"/>
<path d="M338.7 223.6h.1M338.7 230.3h.1M338.7 237h.1M338.7 225.4v3.2M338.7 232.1v3.2M338.7 238.8v3.2M358.7 223.6h.1M358.7 230.3h.1M358.7 237h.1M358.7 225.4v3.2M358.7 232.1v3.2M358.7 238.8v3.2"/>
<path d="M185.2 243.7h.1M185.2 250.5h.1M185.2 257.2h.1M185.2 245.5v3.2M185.2 252.2v3.2M185.2 258.9v3.2M205.2 243.7h.1M205.2 250.5h.1M205.2 257.2h.1M205.2 245.5v3.2M205.2 252.2v3.2M205.2 258.9v3.2"/>
<path d="M225.2 243.7h.1M225.2 250.5h.1M225.2 257.2h.1M225.2 245.5v3.2M225.2 252.2v3.2M225.2 258.9v3.2M245.2 243.7h.1M245.2 250.5h.1M245.2 257.2h.1M245.2 245.5v3.2M245.2 252.2v3.2M245.2 258.9v3.2"/>
<path d="M265.2 243.7h.1M265.2 250.5h.1M265.2 257.2h.1M265.2 245.5v3.2M265.2 252.2v3.2M265.2 258.9v3.2M278.7 243.7h.1M278.7 250.5h.1M278.7 257.2h.1M278.7 245.5v3.2M278.7 252.2v3.2M278.7 258.9v3.2"/>
<path d="M298.7 243.7h.1M298.7 250.5h.1M298.7 257.2h.1M298.7 245.5v3.2M298.7 252.2v3.2M298.7 258.9v3.2M318.7 243.7h.1M318.7 250.5h.1M318.7 257.2h.1M318.7 245.5v3.2M318.7 252.2v3.2M318.7 258.9v3.2"/>
<path d="M338.7 243.7h.1M338.7 250.5h.1M338.7 257.2h.1M338.7 245.5v3.2M338.7 252.2v3.2M338.7 258.9v3.2M358.7 243.7h.1M358.7 250.5h.1M358.7 257.2h.1M358.7 245.5v3.2M358.7 252.2v3.2M358.7 258.9v3.2"/>
<path d="M185.2 263.9h.1M185.2 270.2h.1M185.2 275.2h.1M185.2 265.6v7.9M185.2 277v3.2M205.2 263.9h.1M205.2 270.2h.1M205.2 275.2h.1M205.2 265.6v7.9M205.2 277v3.2M225.2 263.9h.1M225.2 270.2h.1"/>
<path d="M225.2 275.2h.1M225.2 265.6v7.9M225.2 277v3.2M245.2 263.9h.1M245.2 270.2h.1M245.2 275.2h.1M245.2 265.6v7.9M245.2 277v3.2M265.2 263.9h.1M265.2 270.2h.1M265.2 275.2h.1M265.2 265.6v7.9"/>
<path d="M265.2 277v3.2M278.7 263.9h.1M278.7 270.2h.1M278.7 275.2h.1M278.7 265.6v7.9M278.7 277v3.2M298.7 263.9h.1M298.7 270.2h.1M298.7 275.2h.1M298.7 265.6v7.9M298.7 277v3.2M318.7 263.9h.1"/>
<path d="M318.7 270.2h.1M318.7 275.2h.1M318.7 265.6v7.9M318.7 277v3.2M338.7 263.9h.1M338.7 270.2h.1M338.7 275.2h.1M338.7 265.6v7.9M338.7 277v3.2M358.7 263.9h.1M358.7 270.2h.1M358.7 275.2h.1"/>
<path d="M358.7 265.6v7.9M358.7 277v3.2"/>
<circle cx="185.2" cy="138.5" r="1.75"/>
<circle cx="205.2" cy="138.5" r="1.75"/>
<circle cx="225.2" cy="138.5" r="1.75"/>
<circle cx="245.2" cy="138.5" r="1.75"/>
<circle cx="265.2" cy="138.5" r="1.75"/>
<circle cx="278.7" cy="138.5" r="1.75"/>
<circle cx="298.7" cy="138.5" r="1.75"/>
<circle cx="318.7" cy="138.5" r="1.75"/>
<circle cx="338.7" cy="138.5" r="1.75"/>
<circle cx="358.7" cy="138.5" r="1.75"/>
<circle cx="185.2" cy="282" r="1.75"/>
<circle cx="205.2" cy="282" r="1.75"/>
<circle cx="225.2" cy="282" r="1.75"/>
<circle cx="245.2" cy="282" r="1.75"/>
<circle cx="265.2" cy="282" r="1.75"/>
<circle cx="278.7" cy="282" r="1.75"/>
<circle cx="298.7" cy="282" r="1.75"/>
<circle cx="318.7" cy="282" r="1.75"/>
<circle cx="338.7" cy="282" r="1.75"/>
<circle cx="358.7" cy="282" r="1.75"/>
</g>
<!-- layer: 01_AR_KATUSLAGI -->
<g fill="#000">
<path d="M110.3 242.1l141.5 .1v.5l-141.5-.1z" fill-rule="evenodd"/>
<path d="M251.5 242.2h248.1v.5h-248.1z" fill-rule="evenodd"/>
</g>
<path d="M110.3 242.1l141.5 .1v.5l-141.5-.1zM251.5 242.2h248.1v.5h-248.1z" fill="none" stroke="#000" stroke-width=".27"/>
<!-- layer: 01_AR_MDUD -->
<path d="M186.2 273.5h18.1" fill="none" stroke="#f00" stroke-width=".27"/>
<path d="M185.2 273.5l1-.2v.5z" fill="#f00"/>
<path d="M185.2 273.5l1-.2v.5z" fill="none" stroke="#f00" stroke-width=".27"/>
<path d="M204.3 273.3l.9 .2-.9 .3z" fill="#f00"/>
<path d="M204.3 273.3l.9 .2-.9 .3zM206.2 273.5h18.1" fill="none" stroke="#f00" stroke-width=".27"/>
<path d="M205.2 273.5l1-.2v.5z" fill="#f00"/>
<path d="M205.2 273.5l1-.2v.5z" fill="none" stroke="#f00" stroke-width=".27"/>
<path d="M224.3 273.3l.9 .2-.9 .3z" fill="#f00"/>
<path d="M224.3 273.3l.9 .2-.9 .3zM226.2 273.5h18.1" fill="none" stroke="#f00" stroke-width=".27"/>
<path d="M225.2 273.5l1-.2v.5z" fill="#f00"/>
<path d="M225.2 273.5l1-.2v.5z" fill="none" stroke="#f00" stroke-width=".27"/>
<path d="M244.3 273.3l.9 .2-.9 .3z" fill="#f00"/>
<path d="M244.3 273.3l.9 .2-.9 .3zM246.2 273.5h18.1" fill="none" stroke="#f00" stroke-width=".27"/>
<path d="M245.2 273.5l1-.2v.5z" fill="#f00"/>
<path d="M245.2 273.5l1-.2v.5z" fill="none" stroke="#f00" stroke-width=".27"/>
<path d="M264.3 273.3l.9 .2-.9 .3z" fill="#f00"/>
<path d="M264.3 273.3l.9 .2-.9 .3zM266.2 273.5h11.6" fill="none" stroke="#f00" stroke-width=".27"/>
<path d="M265.2 273.5l1-.2v.5z" fill="#f00"/>
<path d="M265.2 273.5l1-.2v.5z" fill="none" stroke="#f00" stroke-width=".27"/>
<path d="M277.8 273.3l.9 .2-.9 .3z" fill="#f00"/>
<path d="M277.8 273.3l.9 .2-.9 .3zM279.7 273.5h18.1" fill="none" stroke="#f00" stroke-width=".27"/>
<path d="M278.7 273.5l1-.2v.5z" fill="#f00"/>
<path d="M278.7 273.5l1-.2v.5z" fill="none" stroke="#f00" stroke-width=".27"/>
<path d="M297.8 273.3l.9 .2-.9 .3z" fill="#f00"/>
<path d="M297.8 273.3l.9 .2-.9 .3zM299.7 273.5h18.1" fill="none" stroke="#f00" stroke-width=".27"/>
<path d="M298.7 273.5l1-.2v.5z" fill="#f00"/>
<path d="M298.7 273.5l1-.2v.5z" fill="none" stroke="#f00" stroke-width=".27"/>
<path d="M317.8 273.3l.9 .2-.9 .3z" fill="#f00"/>
<path d="M317.8 273.3l.9 .2-.9 .3zM319.7 273.5h18.1" fill="none" stroke="#f00" stroke-width=".27"/>
<path d="M318.7 273.5l1-.2v.5z" fill="#f00"/>
<path d="M318.7 273.5l1-.2v.5z" fill="none" stroke="#f00" stroke-width=".27"/>
<path d="M337.8 273.3l.9 .2-.9 .3z" fill="#f00"/>
<path d="M337.8 273.3l.9 .2-.9 .3zM339.7 273.5h18.1" fill="none" stroke="#f00" stroke-width=".27"/>
<path d="M338.7 273.5l1-.2v.5z" fill="#f00"/>
<path d="M338.7 273.5l1-.2v.5z" fill="none" stroke="#f00" stroke-width=".27"/>
<path d="M357.8 273.3l.9 .2-.9 .3z" fill="#f00"/>
<path d="M186.2 276.9h171.6M357.8 273.3l.9 .2-.9 .3z" fill="none" stroke="#f00" stroke-width=".27"/>
<path d="M185.2 276.9l1-.3v.5z" fill="#f00"/>
<path d="M185.2 276.9l1-.3v.5z" fill="none" stroke="#f00" stroke-width=".27"/>
<path d="M357.8 276.6l.9 .3-.9 .2z" fill="#f00"/>
<path d="M357.8 276.6l.9 .3-.9 .2z" fill="none" stroke="#f00" stroke-width=".27"/>
<g fill="none" stroke="#df0000" stroke-width=".27">
<path d="M402.7 174.3l1.5 1.5M403 175.8h2.3M405.7 174.3l-1.5 1.5M414.1 172h-9.9v3.8M403 184.6h2.3M404.2 184.6v3.8h9.9M404.2 184.6l-1.5 1.5M404.2 184.6l1.5 1.5M402.7 207.1l1.5 1.5M403 216.2h2.3M403 208.6h2.3M404.2 216.2v3.8h9.9"/>
<path d="M404.2 216.2l-1.5 1.5M404.2 216.2l1.5 1.5M405.7 207.1l-1.5 1.5M414.1 204.9h-9.9v3.7M402.7 238.7l1.5 1.5M405.7 238.7l-1.5 1.5M414 236.5h-9.8v3.7M438.9 238.5h-9.3v3.7M403 240.2h2.3M428.1 240.7l1.5 1.5M428.5 242.2h2.2M431.1 240.7l-1.5 1.5"/>
</g>
<!-- layer: 01_AR_MARKER -->
<path d="M366.3 161.7a10.2 10.2 0 0 0-8.3 4.5 54.2 54.2 0 0 0-7.7 15.9l-2.4 7.1" fill="none" stroke="#f00" stroke-width=".27"/>
<path d="M347.2 188.9l1.4 .5-1.6 2.4z" fill="#f00"/>
<path d="M273.5 155a8.4 8.4 0 0 1 8.1 5.1 39.8 39.8 0 0 1 3.3 12.1l.8 5.9M347.2 188.9l1.4 .5-1.6 2.4z" fill="none" stroke="#f00" stroke-width=".27"/>
<path d="M284.9 178.2l1.5-.2-.4 2.9z" fill="#f00"/>
<path d="M284.9 178.2l1.5-.2-.4 2.9zM283.8 235.1a71.5 71.5 0 0 1-9.3 14.3 14.4 14.4 0 0 1-11 5.7" fill="none" stroke="#f00" stroke-width=".27"/>
<path d="M285.1 232.6l-.6 2.8-1.3-.7z" fill="#f00"/>
<path d="M305.6 165.7a9.1 9.1 0 0 0-7.5 4.8 63.3 63.3 0 0 0-7 16.4l-2.5 8.7-2.6 10.3M285.1 232.6l-.6 2.8-1.3-.7z" fill="none" stroke="#f00" stroke-width=".27"/>
<path d="M285.2 205.7l1.5 .4-1.4 2.5z" fill="#f00"/>
<path d="M285.2 205.7l1.5 .4-1.4 2.5zM374.7 244.2a11.6 11.6 0 0 1-4.7 7.7 11.8 11.8 0 0 1-7 1.6" fill="none" stroke="#f00" stroke-width=".27"/>
<path d="M375.3 241.5l.1 2.9-1.4-.3z" fill="#f00"/>
<path d="M254.5 161.8a11 11 0 0 1 10.9 6.3l1.2 2.6 1.1 3M375.3 241.5l.1 2.9-1.4-.3z" fill="none" stroke="#f00" stroke-width=".27"/>
<path d="M267 173.9l1.4-.4 .1 2.9z" fill="#f00"/>
<path d="M267 173.9l1.4-.4 .1 2.9z" fill="none" stroke="#f00" stroke-width=".27"/>
<g font-size="5.2">
<text x="542.8" y="383.8">AR-6-02</text>
<text x="406.3" y="400.3">Vaade B</text>
</g>
<g font-size="4.1">
<text x="25" y="404.6">NB! Tulekaitsega võõbatud laudise ja tsementkiudplaadi</text>
<text x="25" y="409.3">puidust roovid immutada HolzProf HR Prof tulekaitsevõõbaga.</text>
</g>
<g font-size="2.7" fill="#999">
<text x="184.5" y="139.5">1</text>
<text x="204.5" y="139.5">2</text>
<text x="224.5" y="139.5">3</text>
<text x="244.5" y="139.5">4</text>
<text x="264.5" y="139.5">5</text>
<text x="278" y="139.5">6</text>
<text x="298" y="139.5">7</text>
<text x="318" y="139.5">8</text>
<text x="338" y="139.5">9</text>
<text x="357.2" y="139.5">10</text>
<text x="184.5" y="283">1</text>
<text x="204.5" y="283">2</text>
<text x="224.5" y="283">3</text>
<text x="244.5" y="283">4</text>
<text x="264.5" y="283">5</text>
<text x="278" y="283">6</text>
<text x="298" y="283">7</text>
<text x="318" y="283">8</text>
<text x="338" y="283">9</text>
<text x="357.2" y="283">10</text>
</g>
<g font-size="2.7" fill="#df0000">
<text x="405.7" y="171.7">+6.444</text>
<text x="405.7" y="190.7">+5.560</text>
<text x="405.7" y="204.6">+3.160</text>
<text x="405.7" y="222.3">+2.400</text>
<text x="405.7" y="236.2">±0.000</text>
<text x="431.1" y="238.2">-0.200</text>
</g>
<g font-size="2.7">
<text x="406.3" y="392.4">Saku Ridaelamu</text>
<text x="474.6" y="392.4">Kuu tee 16, Komeedi 1, Komeedi 2, Saku alevik</text>
<text x="542.8" y="392.4">23/05/2025</text>
<text x="576.1" y="392.4">01 - WIP</text>
<text x="542.8" y="397.9">1:100</text>
<text x="564.8" y="397.9">A2</text>
<text x="583.1" y="397.9">PP</text>
<text x="542.8" y="403.4">#Project ID</text>
<text x="406.3" y="408.9">Eero Endjärv</text>
<text x="496.5" y="408.9">Eero Endjärv</text>
<text x="542.8" y="408.9">Nele Soobik</text>
</g>
<g font-size="2.1" fill="#f00">
<text x="244.3" y="155.6">Tsementkiudplaat Tectiva TE85</text>
<text x="366.3" y="161.1">Vertikaalne fassaadilaud 21x120 mm MWUSP,peensaetud kuusk.</text>
<text x="227.9" y="162.5">Helehall 0.6 mm plekk, RR21</text>
<text x="305.6" y="166.4">Tumehall plekk 0.6 mm RR33</text>
<text x="366.3" y="163.5">HOLZPROF HR Prof, Valge puitfassaadivärv Tikkurila Ultra Classic Q854 Pyry</text>
<text x="282.6" y="197.1">A-14</text>
<text x="278.8" y="199.5">0.950 x 2.400</text>
<text x="282.4" y="225.8">A-02</text>
<text x="278.6" y="228.2">0.950 x 2.400</text>
<text x="231" y="252.2">Plastikaknad – kolmekordne pakett,</text>
<text x="243.4" y="254.6">naturaalne klaasitoon,</text>
<text x="246.8" y="256.9">raam väljast must,</text>
<text x="342.3" y="254.1">Krohv, betoonihall</text>
<text x="359.1" y="254.1">värv</text>
<text x="236.6" y="259.3">seest valge vastavalt tootjale.</text>
</g>
<g font-size="2.1">
<text x="406.3" y="413">Arhitekt11 OÜ, reg nr 12190827; Joa 2/1, 10127 Tallinn, Eesti; info@arhitekt11.ee; KMKR EE101499183</text>
<text x="542.7" y="413">+372 56619889; nele.soobik@nobe.ee</text>
</g>
<g font-size="1.8" fill="#f00">
<text x="193" y="273.3">2.000</text>
<text x="213" y="273.3">2.000</text>
<text x="233" y="273.3">2.000</text>
<text x="253" y="273.3">2.000</text>
<text x="269.8" y="273.3">1.350</text>
<text x="286.5" y="273.3">2.000</text>
<text x="306.5" y="273.3">2.000</text>
<text x="326.5" y="273.3">2.000</text>
<text x="346.5" y="273.3">2.000</text>
<text x="269.3" y="276.6">17.350</text>
</g>
<g font-size="1.5">
<text x="542.8" y="378.5">Joonise nr:</text>
<text x="406.3" y="389.4">Objekt:</text>
<text x="474.6" y="389.4">Aadress:</text>
<text x="542.8" y="389.4">Kuupäev:</text>
<text x="406.3" y="394.9">Joonis:</text>
<text x="542.8" y="394.9">Mõõtkava:</text>
<text x="542.8" y="400.4">Töö nr:</text>
<text x="406.3" y="405.9">Projekteeris:</text>
<text x="496.5" y="405.9">Vastutav spetsialist:</text>
<text x="542.8" y="405.9">Projektijuht:</text>
</g>
</svg>
